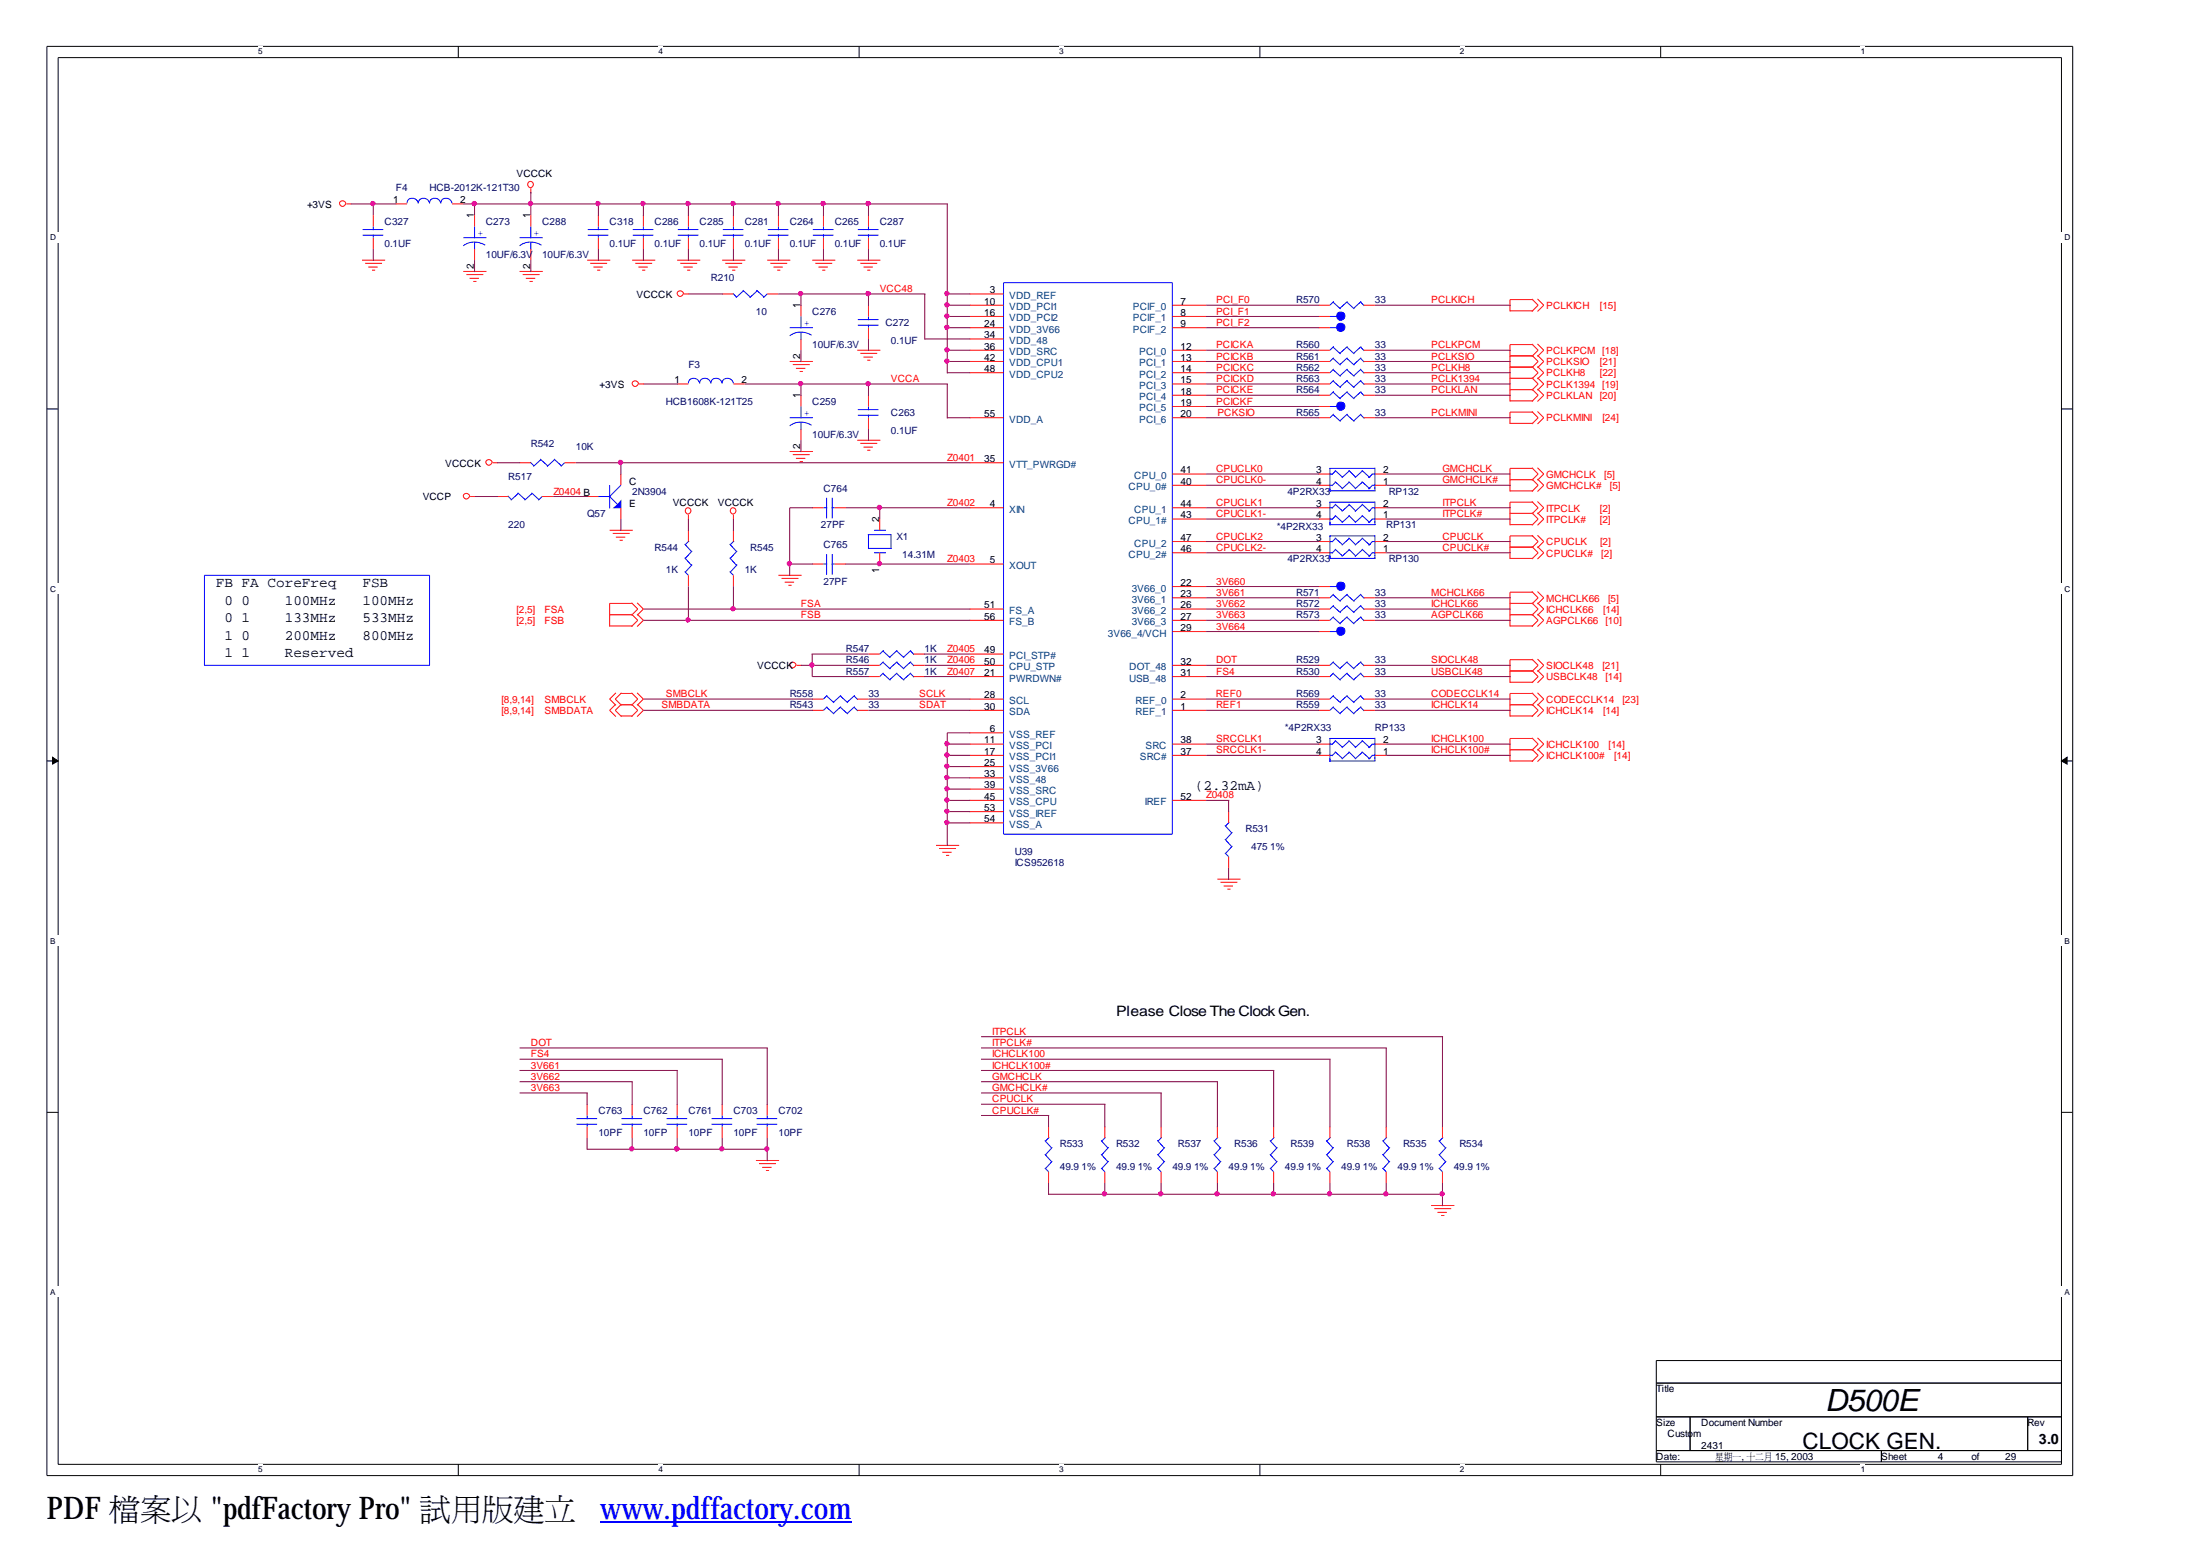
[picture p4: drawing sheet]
<svg xmlns="http://www.w3.org/2000/svg" width="297mm" height="210mm" viewBox="0 0 297 210" stroke-linecap="round" stroke-linejoin="round" font-family="sans-serif">
<path d="M6.3 6.3h274.4v193.5h-274.4zM7.9 7.8h271.2v190.5h-271.2z" fill="none" stroke="#000" stroke-width=".14"/>
<g fill="#fff">
<path d="M35 6.3h.6v1.3h-.6z"/>
<path d="M35 198.3h.6v1.4h-.6z"/>
</g>
<path d="M62.1 6.3v1.5M62.1 198.3v1.5" fill="none" stroke="#000" stroke-width=".14"/>
<g fill="#fff">
<path d="M89.2 6.3h.5v1.3h-.5z"/>
<path d="M89.2 198.3h.5v1.4h-.5z"/>
</g>
<path d="M116.3 6.3v1.5M116.3 198.3v1.5" fill="none" stroke="#000" stroke-width=".14"/>
<g fill="#fff">
<path d="M143.4 6.3h.6v1.3h-.6z"/>
<path d="M143.4 198.3h.6v1.4h-.6z"/>
</g>
<path d="M170.6 6.3v1.5M170.6 198.3v1.5" fill="none" stroke="#000" stroke-width=".14"/>
<g fill="#fff">
<path d="M197.7 6.3h.6v1.3h-.6z"/>
<path d="M197.7 198.3h.6v1.4h-.6z"/>
</g>
<path d="M224.9 6.3v1.5M224.9 198.3v1.5" fill="none" stroke="#000" stroke-width=".14"/>
<g fill="#fff">
<path d="M252 6.3h.6v1.3h-.6z"/>
<path d="M252 198.3h.6v1.4h-.6z"/>
<path d="M6.8 31.4h273.5v1.4h-273.5z"/>
<path d="M6.8 79h273.5v1.4h-273.5z"/>
</g>
<path d="M6.3 55.4h1.6M279.1 55.4h1.6" fill="none" stroke="#000" stroke-width=".14"/>
<path d="M6.8 126.7h273.5v1.3h-273.5z" fill="#fff"/>
<path d="M6.3 103.1h1.6M279.1 103.1h1.6" fill="none" stroke="#000" stroke-width=".14"/>
<g fill="#000" stroke="#000" stroke-width=".14">
<path d="M7.1 102.5l.8 .6-.8 .4z" fill-rule="evenodd"/>
<path d="M279.1 103.1l.8-.6v1z" fill-rule="evenodd"/>
</g>
<path d="M6.8 174.3h273.5v1.3h-273.5z" fill="#fff"/>
<path d="M6.3 150.6h1.6M279.1 150.6h1.6M224.3 184.2h54.8v13.8h-54.8zM224.3 187.3h54.8M224.3 191.9h54.8M224.3 196.4h54.8M228.9 191.9v4.5M254.8 196.4v1.6M274.6 191.9v4.5" fill="none" stroke="#000" stroke-width=".14"/>
<g fill="none" stroke="#00f" stroke-width=".14">
<path d="M49.1 31.1h2.8M49.1 31.8h2.8M50.5 30.7v.5M50.5 31.8v.4M55.1 27.5a.77 .77 0 0 1 .8-.7 .77 .77 0 0 1 .7 .7 .77 .77 0 0 1 .8-.7 .77 .77 0 0 1 .8 .7 .77 .77 0 0 1 .7-.7 .77 .77 0 0 1 .8 .7 .77 .77 0 0 1 .8-.7 .77 .77 0 0 1 .7 .7M62.7 32.2h3.2M64.3 30.7v1.6M64.3 32.8v1M65.7 33.2a2.59 2.59 0 0 0-3 .1M70.4 32.2h3.1M71.9 30.7v1.6M71.9 32.8v1"/>
<path d="M73.3 33.2a2.59 2.59 0 0 0-2.9 .1M79.6 31.1h2.8M79.6 31.8h2.8M81 30.7v.5M81 31.8v.4M85.7 31.1h2.8M85.7 31.8h2.8M87.1 30.7v.5M87.1 31.8v.4M91.8 31.1h2.8M91.8 31.8h2.8M93.2 30.7v.5"/>
<path d="M93.2 31.8v.4M97.9 31.1h2.8M97.9 31.8h2.8M99.2 39.7l.5 .5M99.3 30.7v.5M99.3 31.8v.4M100.6 39.3l1 .9M100.7 39.4l-1 .9M102.4 39.3l1.1 .9M102.5 39.4l-1 .9M103.9 39.8l-.5 .5M104 31.1h2.8"/>
<path d="M104 31.8h2.8M105.4 30.7v.5M105.4 31.8v.4M110.1 31.1h2.8M110.1 31.8h2.8M111.5 30.7v.5M111.5 31.8v.4M116.2 31.1h2.8M116.2 31.8h2.8M117.6 30.7v.5M117.6 31.8v.4M135.9 38.3h22.8v74.7h-22.8z"/>
<path d="M93.2 51.9a.77 .77 0 0 1 .8-.7 .77 .77 0 0 1 .7 .7 .77 .77 0 0 1 .8-.7 .77 .77 0 0 1 .8 .7 .77 .77 0 0 1 .7-.7 .77 .77 0 0 1 .8 .7 .77 .77 0 0 1 .8-.7 .77 .77 0 0 1 .7 .7M106.9 44.4h3.2M106.9 56.6h3.2M108.5 42.9v1.6M108.5 45v1M108.5 55v1.7M108.5 57.2v1M109.9 45.4a2.59 2.59 0 0 0-3 .1M109.9 57.6a2.59 2.59 0 0 0-3 .1M116.2 55.5h2.8M116.2 56.2h2.8M116.2 43.3h2.8"/>
<path d="M116.2 44h2.8M117.6 42.9v.5M117.6 44v.4M117.6 55v.6M117.6 56.1v.5M180.1 44.4h1M180.1 55h1M180.1 42.9h1M180.5 51.6l1 .9M180.5 50.1l1 .9M180.5 48.5l1 1M180.5 47l1 .9"/>
<path d="M180.5 56.1l1 1M180.5 53.1l1 .9M180.5 40.9l1 .9M180.6 51.5l-.5 .5M180.6 50l-.5 .5M180.6 48.4l-.5 .6M180.6 46.9l-.5 .5M180.6 56.1l-.5 .5M180.6 53l-.5 .5M180.6 40.8l-.5 .5M182.4 51.6l1 .9M182.4 50.1l1 .9"/>
<path d="M182.4 48.5l1 1M182.4 47l1 .9M182.4 56.1l1 1M182.4 53.1l1 .9M182.4 40.9l1 .9M182.5 51.5l-1.1 .9M182.5 50l-1.1 .9M182.5 48.4l-1.1 1M182.5 46.9l-1.1 1M182.5 56.1l-1.1 .9M182.5 53l-1.1 .9M182.5 40.8l-1.1 1"/>
<path d="M184.2 51.6l.5 .5M184.2 50.1l.5 .5M184.2 48.5l.5 .5M184.2 47l.5 .5M184.2 56.1l.5 .6M184.2 53.1l.5 .5M184.2 40.9l.5 .5M184.3 51.5l-1 .9M184.3 50l-1 .9M184.3 48.4l-1 1M184.3 46.9l-1 1M184.3 56.1l-1 .9"/>
<path d="M184.3 53l-1 .9M184.3 40.8l-1 1M27.7 77.9h30.5v12.2h-30.5zM68.7 67.2l.6 .5M70.1 66.7l1 1M70.2 66.8l-1 .9M71.8 62.6l.5 .5M72 66.7l1 1M72.1 66.8l-1.1 .9M73.2 62.2l1 .9M73.2 62.2l-1 1M73.4 67.2l-.5 .5"/>
<path d="M75 62.2l1 .9M75.1 62.2l-1 1M76.5 62.7l-.6 .5M80.9 67.2h1.6l1.2 1.2M82.5 65.7v3.1M84.1 65.7l-1.6 1.6M92.7 77.4l.5 .5M92.7 75.5l.9 1.1M92.7 73.7l.9 1M93.3 73.3l-.5 .5M93.7 76.5l-.9 1M93.7 74.6l-.9 1"/>
<path d="M98.8 77.4l.5 .5M98.8 75.5l.9 1.1M98.8 73.7l.9 1M99.4 73.3l-.5 .5M99.8 76.5l-.9 1M99.8 74.6l-.9 1M111.5 68.8h.5M111.5 76.4h.5M111.9 67.4v2.8M111.9 75v2.8M112.6 68.8h.4M112.6 76.4h.4"/>
<path d="M112.7 67.4v2.8M112.7 75v2.8M117.5 72.4h3.1M117.6 72.4v2M117.6 74.3h3.1M118.4 74.9h1.6M118.4 71.8h1.6M120.6 72.3v2M180 65.7h.4M180 64.2h.4M180 63.4h6.2M180 74.9h.4"/>
<path d="M180 73.3h.4M180 72.6h6.2M180 70.3h.4M180 68.8h.4M180 68h6.2M180.1 63.4v3.2M180.1 68v3.1M180.1 72.6v3.1M180.1 66.5h6.2M180.1 75.6h6.2M180.1 71h6.2M180.1 79.4h1"/>
<path d="M180.8 65.2l1 .9M180.8 63.7l1 .9M180.8 74.4l1 .9M180.8 72.8l1 1M180.8 69.8l1 .9M180.8 68.3l1 .9M180.8 65.3l-.5 .5M180.8 63.8l-.5 .5M180.8 74.4l-.5 .5M180.8 72.9l-.5 .5M180.8 69.9l-.5 .5M180.8 68.3l-.5 .5"/>
<path d="M182.6 65.2l1 .9M182.6 63.7l1 .9M182.6 74.4l1 .9M182.6 72.8l1 1M182.6 69.8l1 .9M182.6 68.3l1 .9M182.7 65.3l-1 .9M182.7 63.8l-1 .9M182.7 74.4l-1 1M182.7 72.9l-1 .9M182.7 69.9l-1 .9M182.7 68.3l-1 1"/>
<path d="M184.4 65.2l1 .9M184.4 63.7l1 .9M184.4 74.4l1 .9M184.4 72.8l1 1M184.4 69.8l1 .9M184.4 68.3l1 .9M184.5 65.3l-1 .9M184.5 63.8l-1 .9M184.5 74.4l-1 1M184.5 72.9l-1 .9M184.5 69.9l-1 .9M184.5 68.3l-1 1"/>
<path d="M185.8 65.7h.4M185.8 64.2h.4M185.8 74.9h.4M185.8 73.3h.4M185.8 70.3h.4M185.8 68.8h.4M185.8 65.7l-.5 .5 .3-.1M185.8 64.2l-.5 .5 .3-.2M185.8 74.9l-.5 .5 .3-.2M185.8 73.3l-.5 .5 .3-.1M185.8 70.3l-.5 .5 .3-.2M185.8 68.8l-.5 .5 .3-.2"/>
<path d="M186.2 63.3v3.2M186.2 67.9v3.1M186.2 72.5v3.1M111.9 95.8l1 .9M111.9 94.2l1 1M112 95.7l-.5 .5M112 94.2l-.5 .5M113.8 95.8l1 .9M113.8 94.2l1 1M113.9 95.7l-1 .9M113.9 94.2l-1 .9M115.7 95.8l.5 .5"/>
<path d="M115.7 94.2l.5 .6M115.7 95.7l-1 .9M115.7 94.2l-1 .9M119.5 88.2l1.1 .9M119.5 91.2l1.1 .9M119.5 89.7l1.1 .9M119.6 88.1l-.5 .5M119.6 91.1l-.5 .5M119.6 89.6l-.5 .5M121.4 88.2l1 .9M121.4 91.2l1 .9M121.4 89.7l1 .9"/>
<path d="M121.5 88.1l-1 .9M121.5 91.1l-1 .9M121.5 89.6l-1 .9M123.3 88.2l.5 .5M123.3 91.2l.5 .5M123.3 89.7l.5 .5M123.4 88.1l-1.1 .9M123.4 91.1l-1.1 .9M123.4 89.6l-1.1 .9M180.1 85.5h1M180.5 82.1l1 .9M180.5 80.5l1 1"/>
<path d="M180.5 83.6l1 .9M180.5 89.7l1 .9M180.5 94.2l1 1M180.5 91.2l1 .9M180.5 95.8l1 .9M180.6 82l-.5 .5M180.6 80.4l-.5 .6M180.6 83.5l-.5 .5M180.6 89.6l-.5 .5M180.6 94.2l-.5 .5M180.6 91.1l-.5 .5M180.6 95.7l-.5 .5"/>
<path d="M182.4 82.1l1 .9M182.4 80.5l1 1M182.4 83.6l1 .9M182.4 89.7l1 .9M182.4 94.2l1 1M182.4 91.2l1 .9M182.4 95.8l1 .9M182.5 82l-1.1 .9M182.5 80.4l-1.1 1M182.5 83.5l-1.1 .9M182.5 89.6l-1.1 .9M182.5 94.2l-1.1 .9"/>
<path d="M182.5 91.1l-1.1 .9M182.5 95.7l-1.1 .9M184.2 82.1l.5 .5M184.2 80.5l.5 .5M184.2 83.6l.5 .5M184.2 89.7l.5 .5M184.2 94.2l.5 .6M184.2 91.2l.5 .5M184.2 95.8l.5 .5M184.3 82l-1 .9M184.3 80.4l-1 1M184.3 83.5l-1 .9"/>
<path d="M184.3 89.6l-1 .9M184.3 94.2l-1 .9M184.3 91.1l-1 .9M184.3 95.7l-1 .9M186.2 99.9v3.2M165.9 115.5l.5 .5M165.9 113.6l.9 1.1M165.9 111.8l.9 1M166.5 111.4l-.6 .5M166.9 114.6l-1 1M166.9 112.7l-1 1M180 102.3h.4"/>
<path d="M180 100.8h.4M180 100h6.2M180.1 100v3.1M180.1 103.1h6.2M180.8 101.8l1 .9M180.8 100.3l1 .9M180.8 101.9l-.5 .5M180.8 100.3l-.5 .6M182.6 101.8l1 .9M182.6 100.3l1 .9M182.7 101.9l-1 .9M182.7 100.3l-1 1"/>
<path d="M184.4 101.8l1 .9M184.4 100.3l1 .9M184.5 101.9l-1 .9M184.5 100.3l-1 1M185.8 102.3h.4M185.8 100.8h.4M185.8 102.3l-.5 .5 .3-.2M185.8 100.8l-.5 .5 .3-.2M78.1 151.5h2.8M78.1 152.2h2.8M79.5 151.1v.5M79.5 152.2v.4"/>
<path d="M84.2 151.5h2.8M84.2 152.2h2.8M85.6 151.1v.5M85.6 152.2v.4M90.3 151.5h2.7M90.3 152.2h2.7M91.7 151.1v.5M91.7 152.2v.4M96.4 151.5h2.7M96.4 152.2h2.7M97.8 151.1v.5M97.8 152.2v.4"/>
<path d="M102.4 151.5h2.8M102.4 152.2h2.8M103.9 151.1v.5M103.9 152.2v.4M141.5 158.2l.5 .5M141.5 156.3l.9 1M141.5 154.4l.9 1.1M142.1 154l-.5 .5M142.5 157.2l-.9 1.1M142.5 155.4l-.9 1M149.1 158.2l.5 .5M149.1 156.3l.9 1"/>
<path d="M149.1 154.4l.9 1.1M149.7 154l-.5 .5M150.1 157.2l-.9 1.1M150.1 155.4l-.9 1M156.7 158.2l.5 .5M156.7 156.3l.9 1M156.7 154.4l.9 1.1M157.3 154l-.5 .5M157.7 157.2l-.9 1.1M157.7 155.4l-.9 1M164.3 158.2l.5 .5M164.3 156.3l1 1"/>
<path d="M164.3 154.4l1 1.1M164.9 154l-.5 .5M165.4 157.2l-1 1.1M165.4 155.4l-1 1M172 158.2l.5 .5M172 156.3l.9 1M172 154.4l.9 1.1M172.6 154l-.6 .5M173 157.2l-1 1.1M173 155.4l-1 1M179.6 158.2l.5 .5M179.6 156.3l.9 1"/>
<path d="M179.6 154.4l.9 1.1M180.2 154l-.5 .5M180.6 157.2l-.9 1.1M180.6 155.4l-.9 1M187.2 158.2l.5 .5M187.2 156.3l.9 1M187.2 154.4l.9 1.1M187.8 154l-.5 .5M188.2 157.2l-.9 1.1M188.2 155.4l-.9 1M194.8 158.2l.5 .5M194.8 156.3l.9 1"/>
<path d="M194.8 154.4l.9 1.1M195.4 154l-.5 .5M195.8 157.2l-.9 1.1M195.8 155.4l-.9 1"/>
</g>
<g fill="none" stroke="#f00" stroke-width=".14">
<path d="M46.9 27.6h.7M49 35.2h3.2M49.4 35.7h2.3M49.9 36.2h1.2M50.4 36.6h.4M50.5 29.1v1.6M50.5 32.2v1.5M53.6 27.6h1.5M61.2 27.6h1.5M62.7 36.8h3.2M63.2 37.2h2.2M63.6 37.7h1.3"/>
<path d="M64.1 38.1h.4M64.3 29.1v1.6M64.3 33.7v1.5M70.4 36.8h3.1M70.8 37.2h2.3M71.2 37.7h1.3M71.7 38.1h.4M71.9 25.5v.7M71.9 29.1v1.6M71.9 33.7v1.5M79.5 35.2h3.1M79.9 35.7h2.3"/>
<path d="M80.3 36.2h1.3M80.9 36.6h.4M81 29.1v1.6M81 32.2v1.5M85.6 35.2h3.1M86 35.7h2.3M86.4 36.2h1.3M87 36.6h.4M87.1 29.1v1.6M87.1 32.2v1.5M91.7 35.2h3.1M92.1 35.7h2.3"/>
<path d="M92.5 36.2h1.3M92.6 39.8h.7M93 36.6h.5M93.2 29.1v1.6M93.2 32.2v1.5M97.8 39.8h1.5M97.8 35.2h3.1M98.2 35.7h2.3M98.6 36.2h1.3M99.1 36.6h.5M99.3 29.1v1.6M99.3 32.2v1.5"/>
<path d="M103.9 39.8h1.5M103.9 35.2h3.1M104.3 35.7h2.3M104.7 36.2h1.3M105.2 36.6h.5M105.4 29.1v1.6M105.4 32.2v1.5M110 35.2h3.1M110.4 35.7h2.3M110.8 36.2h1.3M111.3 36.6h.5M111.5 29.1v1.6"/>
<path d="M111.5 32.2v1.5M116.1 35.2h3.1M116.5 35.7h2.3M116.9 36.2h1.3M117.4 36.6h.5M117.6 29.1v1.6M117.6 32.2v1.5M131.3 39.8h4.6M86.5 52h.7M91.7 52h1.5M99.3 52h1.5M106.9 49h3.2"/>
<path d="M107.4 49.4h2.2M107.8 49.9h1.3M108.3 50.3h.4M108.5 41.3v1.6M108.5 45.9v1.5M108.5 53.5v1.5M108.5 58.1v1.5M116.1 59.6h3.1M116.1 47.4h3.1M116.5 47.9h2.3M116.9 48.4h1.3M117.4 48.8h.5"/>
<path d="M117.6 41.3v1.6M117.6 44.4v1.5M117.6 53.5v1.5M117.6 56.6v1.5M131.3 47.4h4.6M131.3 49h4.6M131.3 50.5h4.6M131.3 56.6h4.6M131.3 41.3h4.6M131.3 42.9h4.6M131.3 44.4h4.6M131.3 45.9h4.6"/>
<path d="M158.7 47.4h4.6M158.7 52h4.6M158.7 49h4.6M158.7 50.5h4.6M158.7 56.6h4.6M158.7 53.5h4.6M158.7 41.3h4.6M158.7 42.9h4.6M158.7 44.4h4.6M158.7 55h4.6M178.6 47.4h1.5M178.6 52h1.5"/>
<path d="M178.6 49h1.5M178.6 50.5h1.5M178.6 56.6h1.5M178.6 53.5h1.5M178.6 41.3h1.5M178.6 42.9h1.5M178.6 44.4h1.5M178.6 55h1.5M184.7 47.4h1.5M184.7 52h1.5M184.7 49h1.5M184.7 50.5h1.5"/>
<path d="M184.7 56.6h1.5M184.7 53.5h1.5M184.7 41.3h1.5M204.5 42.1h3.1M204.5 57.3h3.1M204.5 48.2h3.1M204.5 51.2h3.1M204.5 52.8h3.1M204.5 54.3h3.1M204.5 49.7h3.1M207.4 40.5l.9 .8-.9 .9M207.4 55.7l.9 .9-.9 .8"/>
<path d="M207.4 46.6l.9 .8-.9 .9M207.4 51.2l.9 .8-.9 .8M207.4 52.7l.9 .8-.9 .9M207.4 49.6l.9 .9-.9 .8M207.4 48.1l.9 .9-.9 .8M207.6 40.6h-3.1v1.6M207.6 46.7h-3.1v7.7M207.6 55.8h-3.1v1.6M208.2 40.5l.8 .8-.8 .9M208.2 55.7l.8 .9-.8 .8M208.2 46.6l.8 .8-.8 .9M208.2 51.2l.8 .8-.8 .8"/>
<path d="M208.2 52.7l.8 .8-.8 .9M208.2 49.6l.8 .9-.8 .8M208.2 48.1l.8 .9-.8 .8M63.7 67.2h.6M66.7 62.7h.7M67.3 67.2h1.5M70.4 62.7h1.5M73.4 67.2h1.5M76.5 62.7h1.5M79.5 67.2h1.5M82.5 71.8h3.2M83 72.2h2.3"/>
<path d="M83.4 72.7h1.3M83.9 73.2h.4M84.1 64.2v1.5M84.1 68.8v1.5M93.2 69.7v.7M93.2 71.8v1.5M93.2 77.9v1.5M99.3 69.7v.7M99.3 71.8v1.5M99.3 77.9v1.5M105.4 77.9h3.1M105.8 78.3h2.3"/>
<path d="M106.3 78.8h1.2M106.8 79.3h.4M106.9 61.1h3.2M107.4 61.6h2.2M107.8 62.1h1.3M108.3 62.5h.4M110 68.8h1.5M110 76.4h1.5M113 68.8h1.6M113 76.4h1.6M116.5 60h2.3M116.9 60.6h1.3"/>
<path d="M117.4 61h.5M119.1 70.3v1.5M119.1 74.9v1.5M131.3 62.7h4.6M131.3 68.8h4.6M131.3 76.4h4.6M158.7 65.7h4.6M158.7 64.2h4.6M158.7 74.9h4.6M158.7 73.3h4.6M158.7 70.3h4.6M158.7 68.8h4.6"/>
<path d="M158.7 79.4h4.6M178.6 65.7h1.5M178.6 64.2h1.5M178.6 74.9h1.5M178.6 73.3h1.5M178.6 70.3h1.5M178.6 68.8h1.5M178.6 79.4h1.5M186.2 65.7h1.5M186.2 64.2h1.5M186.2 74.9h1.5M186.2 73.3h1.5"/>
<path d="M186.2 70.3h1.5M186.2 68.8h1.5M204.5 65h3.1M204.5 66.5h3.1M204.5 74.1h3.1M204.5 75.6h3.1M204.5 69.5h3.1M204.5 71h3.1M207.4 64.9l.9 .8-.9 .9M207.4 72.5l.9 .8-.9 .9M207.4 74l.9 .9-.9 .8M207.4 67.9l.9 .9-.9 .8"/>
<path d="M207.4 69.4l.9 .9-.9 .8M207.4 63.3l.9 .9-.9 .8M207.6 63.4h-3.1v3.2M207.6 68h-3.1v3.1M207.6 72.6h-3.1v3.1M208.2 64.9l.8 .8-.8 .9M208.2 72.5l.8 .8-.8 .9M208.2 74l.8 .9-.8 .8M208.2 67.9l.8 .9-.8 .8M208.2 69.4l.8 .9-.8 .8M208.2 63.3l.8 .9-.8 .8M82.5 83.2h3.2"/>
<path d="M82.5 84.8h3.2M83.4 93.8l-.9 .9 .9 .8M83.4 95.3l-.9 .9 .9 .8M84.1 93.9h1.6M84.1 95.4h1.6M84.1 97h1.6M84.2 93.8l-.9 .9 .9 .8M84.2 95.3l-.9 .9 .9 .8M85.5 81.6l.9 .9-.9 .8M85.5 83.2l.9 .8-.9 .9M85.5 93.8l.9 .9-.9 .8M85.5 95.3l.9 .9-.9 .8"/>
<path d="M85.7 81.7h-3.2v3.2M86.3 81.6l.8 .9-.8 .8M86.3 83.2l.8 .8-.8 .9M86.3 93.8l.8 .9-.8 .8M86.3 95.3l.8 .9-.8 .8M107.9 90.1h.6M110 94.7h1.5M110 96.2h1.5M116.1 94.7h1.5M116.1 96.2h1.5M117.6 90.1h1.5M117.6 91.6h1.5"/>
<path d="M117.6 88.6h1.5M123.7 90.1h1.5M123.7 91.6h1.5M123.7 88.6h1.5M131.3 90.1h4.6M131.3 82.5h4.6M131.3 84h4.6M131.3 91.6h4.6M131.3 94.7h4.6M131.3 96.2h4.6M131.3 88.6h4.6M131.3 99.2h4.6"/>
<path d="M158.7 90.1h4.6M158.7 82.5h4.6M158.7 81h4.6M158.7 84h4.6M158.7 91.6h4.6M158.7 94.7h4.6M158.7 96.2h4.6M158.7 85.5h4.6M178.6 90.1h1.5M178.6 82.5h1.5M178.6 81h1.5M178.6 84h1.5"/>
<path d="M178.6 91.6h1.5M178.6 94.7h1.5M178.6 96.2h1.5M178.6 85.5h1.5M184.7 90.1h1.5M184.7 82.5h1.5M184.7 81h1.5M184.7 84h1.5M184.7 91.6h1.5M184.7 94.7h1.5M184.7 96.2h1.5M204.5 81.7h3.1"/>
<path d="M204.5 83.2h3.1M204.5 84.8h3.1M204.5 95.4h3.1M204.5 97h3.1M204.5 90.9h3.1M204.5 92.4h3.1M207.4 89.3l.9 .8-.9 .8M207.4 90.8l.9 .8-.9 .9M207.4 99.9l.9 .9-.9 .8M207.4 83.2l.9 .8-.9 .9M207.4 80.1l.9 .9-.9 .8M207.4 81.6l.9 .9-.9 .8"/>
<path d="M207.4 93.8l.9 .9-.9 .8M207.4 95.3l.9 .9-.9 .8M207.6 93.9h-3.1v3.1M207.6 89.3h-3.1v3.2M207.6 80.2h-3.1v4.7M208.2 89.3l.8 .8-.8 .8M208.2 90.8l.8 .8-.8 .9M208.2 99.9l.8 .9-.8 .8M208.2 83.2l.8 .8-.8 .9M208.2 80.1l.8 .9-.8 .8M208.2 81.6l.8 .9-.8 .8M208.2 93.8l.8 .9-.8 .8"/>
<path d="M208.2 95.3l.8 .9-.8 .8M126.7 114.5h3.2M127.2 114.9h2.3M127.6 115.4h1.3M128.1 115.8h.4M131.3 102.3h4.6M131.3 100.8h4.6M131.3 109.9h4.6M131.3 106.9h4.6M131.3 105.3h4.6M131.3 111.4h4.6M131.3 108.4h4.6"/>
<path d="M131.3 103.8h4.6M158.7 102.3h4.6M158.7 100.8h4.6M158.7 108.4h4.6M164.8 119.1h3.2M165.3 119.5h2.3M165.7 120h1.3M166.4 109.9v1.5M166.4 116v1.5M178.6 102.3h1.5M178.6 100.8h1.5M186.2 102.3h1.5"/>
<path d="M186.2 100.8h1.5M204.5 101.5h3.1M204.5 103.1h3.1M207.4 101.4l.9 .9-.9 .8M207.6 100h-3.1v3.1M208.2 101.4l.8 .9-.8 .8M166.2 120.4h.4M79.5 149.5v1.6M79.5 152.6v1.5M85.6 149.5v1.6M85.6 152.6v1.5M91.7 149.5v1.6"/>
<path d="M91.7 152.6v1.5M97.8 149.5v1.6M97.8 152.6v1.5M102.4 157.2h3.1M102.8 157.6h2.3M103.2 158.1h1.3M103.7 158.5h.4M103.9 149.5v1.6M103.9 152.6v1.5M142 152.6v1.5M142 158.7v1.5M149.6 152.6v1.5"/>
<path d="M149.6 158.7v1.5M157.2 152.6v1.5M157.2 158.7v1.5M164.8 152.6v1.5M164.8 158.7v1.5M172.5 152.6v1.5M172.5 158.7v1.5M180.1 152.6v1.5M180.1 158.7v1.5M187.7 152.6v1.5M187.7 158.7v1.5M195.3 152.6v1.5"/>
<path d="M195.3 158.7v1.5M193.8 163.3h3.1M194.2 163.7h2.3M194.6 164.2h1.3M195.2 164.6h.4"/>
<circle cx="46.4" cy="27.6" r=".4"/>
<circle cx="71.8" cy="25" r=".4"/>
<circle cx="92.1" cy="39.8" r=".4"/>
<circle cx="86" cy="51.9" r=".4"/>
<circle cx="63.2" cy="67.2" r=".4"/>
<circle cx="66.2" cy="62.6" r=".4"/>
<circle cx="93.2" cy="69.2" r=".4"/>
<circle cx="99.2" cy="69.2" r=".4"/>
<circle cx="107.4" cy="90" r=".4"/>
</g>
<g fill="#00f" stroke="#00f" stroke-width=".14">
<path d="M83.1 68.8l1-1v1z" fill-rule="evenodd"/>
<circle cx="181.5" cy="55" r=".57"/>
<circle cx="181.5" cy="44.3" r=".57"/>
<circle cx="181.5" cy="42.8" r=".57"/>
<circle cx="181.5" cy="85.5" r=".57"/>
<circle cx="181.5" cy="79.4" r=".57"/>
</g>
<g fill="none" stroke="#800040" stroke-width=".14">
<path d="M47.5 27.6h6.2M50.5 27.5v1.6M50.5 33.7v1.6M62.7 27.6h65.7M64.3 27.5v1.6M64.3 35.2v1.6M71.9 26v3.1M71.9 35.2v1.6M81 27.6v1.6M81 33.7v1.6M87.1 27.6v1.6M87.1 33.7v1.6"/>
<path d="M93.2 39.8h4.7M93.2 27.6v1.6M93.2 33.7v1.6M99.3 27.6v1.6M99.3 33.7v1.6M105.4 27.6v1.6M105.4 33.7v1.6M105.4 39.8h19.9M108.5 39.8v1.6M111.5 27.6v1.6M111.5 33.7v1.6M117.6 27.6v1.6"/>
<path d="M117.6 33.7v1.6M117.6 39.8v1.6M125.2 39.8v6.2M128.3 39.8h3.1M128.3 27.6v23M87.1 52h4.7M100.8 52h27.6M108.5 47.4v1.6M108.5 52v1.6M108.5 59.6v1.6M117.6 45.9v1.6M117.6 52v1.6"/>
<path d="M117.6 58.1v1.6M125.2 45.9h6.2M128.3 49h3.1M128.3 42.9h3.1M128.3 41.3h3.1M128.3 52v4.7M128.3 50.5h3.1M128.3 44.4h3.1M128.3 47.4h3.1M128.3 56.6h3.1M163.3 49h15.3M163.3 42.9h15.3"/>
<path d="M163.3 52h15.3M163.3 41.3h15.3M163.3 50.5h15.3M163.3 44.4h15.3M163.3 47.4h15.3M163.3 56.6h15.3M163.3 55h15.3M163.3 53.5h15.3M186.2 49h18.4M186.2 52h18.4M186.2 41.3h18.4M186.2 50.5h18.4"/>
<path d="M186.2 47.4h18.4M186.2 56.6h18.4M186.2 53.5h18.4M64.3 67.2h3.1M67.3 62.7h3.1M74.9 67.2h4.7M78 62.7h53.4M84.1 62.7v1.6M84.1 70.3v1.6M93.2 70.3v1.6M93.2 79.4v4.7M99.3 70.3v1.6"/>
<path d="M99.3 79.4v3.2M106.9 76.4h3.2M110.1 68.8h-3.2v9.2M114.5 76.4h16.8M114.6 68.8h16.8M119.1 68.7v1.6M163.3 65.7h15.3M163.3 64.2h15.3M163.3 73.3h15.3M163.3 74.9h15.3M163.3 68.8h15.3M163.3 70.3h15.3"/>
<path d="M163.3 79.4h15.3M187.7 65.7h16.9M187.7 64.2h16.9M187.7 73.3h16.9M187.7 74.9h16.9M187.7 68.8h16.9M187.7 70.3h16.9M87.1 96.2h23M87.1 94.7h23M87.1 82.5h44.3M87.1 84h44.3M108.5 90.1h9.2"/>
<path d="M109.9 88.6h7.7M110 88.6v3h7.7M117.6 96.2h13.8M117.6 94.7h13.8M125.1 91.6h6.2M125.1 88.6h6.2M125.2 90.1h6.2M131.4 99.2h-3.1v15.4M163.3 90.1h15.3M163.3 96.2h15.3M163.3 94.7h15.3M163.3 91.6h15.3"/>
<path d="M163.3 82.5h15.3M163.3 84h15.3M163.3 85.5h15.3M163.3 81h15.3M186.2 90.1h18.4M186.2 96.2h18.4M186.2 94.7h18.4M186.2 91.6h18.4M186.2 82.5h18.4M186.2 84h18.4M186.2 81h18.4M128.3 102.3h3.1"/>
<path d="M128.3 100.8h3.1M128.3 108.4h3.1M128.3 103.8h3.1M128.3 105.3h3.1M128.3 109.9h3.1M128.3 106.9h3.1M128.3 111.4h3.1M163.3 102.3h15.3M163.3 100.8h15.3M163.3 108.4h3.2M166.4 108.4v1.6M166.4 117.5v1.6"/>
<path d="M187.7 102.3h16.9M187.7 100.8h16.9M70.4 143.4h27.5M70.4 148h9.2M70.4 146.5h15.3M70.4 141.9h33.6M70.4 145h21.4M79.5 155.6h24.5M79.5 148v1.6M79.5 154.1v1.6M85.6 146.5v3.1M85.6 154.1v1.6"/>
<path d="M91.7 145v4.6M91.7 154.1v1.6M97.8 143.4v6.2M97.8 154.1v1.6M103.9 141.9v7.7M103.9 154.1v3.1M132.8 143.4h47.4M132.8 151.1h9.3M132.8 149.5h16.9M132.8 148h24.5M132.8 146.5h32.1M132.8 141.9h55"/>
<path d="M132.8 145h39.8M132.8 140.4h62.6M142 151.1v1.6M149.6 149.5v3.2M157.2 148v4.7M164.8 146.5v6.2M172.5 145v7.7M180.1 143.4v9.3M187.7 141.9v10.8M195.3 140.4v12.3M142 160.2v1.6M142 161.7h53.4"/>
<path d="M149.6 160.2v1.6M157.2 160.2v1.6M164.8 160.2v1.6M172.5 160.2v1.6M180.1 160.2v1.6M187.7 160.2v1.6M195.3 160.2v3.1"/>
</g>
<g fill="#f0f" stroke="#f0f" stroke-width=".14">
<circle cx="64.2" cy="27.6" r=".31"/>
<circle cx="108.4" cy="51.9" r=".31"/>
<circle cx="117.5" cy="51.9" r=".31"/>
<circle cx="128.2" cy="48.9" r=".31"/>
<circle cx="128.2" cy="47.4" r=".31"/>
<circle cx="128.2" cy="42.8" r=".31"/>
<circle cx="117.5" cy="27.6" r=".31"/>
<circle cx="111.5" cy="27.6" r=".31"/>
<circle cx="105.4" cy="27.6" r=".31"/>
<circle cx="128.2" cy="44.3" r=".31"/>
<circle cx="93.2" cy="27.6" r=".31"/>
<circle cx="99.3" cy="27.6" r=".31"/>
<circle cx="99.3" cy="82.4" r=".31"/>
<circle cx="93.2" cy="84" r=".31"/>
<circle cx="87.1" cy="27.6" r=".31"/>
<circle cx="84" cy="62.6" r=".31"/>
<circle cx="128.2" cy="39.8" r=".31"/>
<circle cx="128.2" cy="41.3" r=".31"/>
<circle cx="149.6" cy="161.7" r=".31"/>
<circle cx="91.6" cy="155.6" r=".31"/>
<circle cx="106.9" cy="76.3" r=".31"/>
<circle cx="128.2" cy="100.7" r=".31"/>
<circle cx="128.2" cy="108.3" r=".31"/>
<circle cx="128.2" cy="111.4" r=".31"/>
<circle cx="172.4" cy="161.7" r=".31"/>
<circle cx="119.1" cy="68.7" r=".31"/>
<circle cx="119.1" cy="76.3" r=".31"/>
<circle cx="109.9" cy="90" r=".31"/>
<circle cx="81" cy="27.6" r=".31"/>
<circle cx="50.5" cy="27.6" r=".31"/>
<circle cx="71.8" cy="27.6" r=".31"/>
<circle cx="128.2" cy="105.3" r=".31"/>
<circle cx="108.4" cy="39.8" r=".31"/>
<circle cx="103.8" cy="155.6" r=".31"/>
<circle cx="128.2" cy="103.8" r=".31"/>
<circle cx="187.7" cy="161.7" r=".31"/>
<circle cx="128.2" cy="109.9" r=".31"/>
<circle cx="157.2" cy="161.7" r=".31"/>
<circle cx="180" cy="161.7" r=".31"/>
<circle cx="128.2" cy="102.2" r=".31"/>
<circle cx="195.3" cy="161.7" r=".31"/>
<circle cx="97.7" cy="155.6" r=".31"/>
<circle cx="117.5" cy="39.8" r=".31"/>
<circle cx="164.8" cy="161.7" r=".31"/>
<circle cx="128.2" cy="106.8" r=".31"/>
<circle cx="85.5" cy="155.6" r=".31"/>
</g>
<path d="M81.3 206.2h34" fill="none" stroke="#00f" stroke-width=".17"/>
<g font-size="4.2">
<text x="6.3" y="205.7">PDF檔</text>
<text x="19" y="205.7">案FactoryPro&quot; 試立</text>
<text x="23.2" y="205.7">以</text>
<text x="28.5" y="205.7">&quot;pdf</text>
<text x="61" y="205.7">用</text>
<text x="65.3" y="205.7">版www.pdffactory.com</text>
<text x="69.5" y="205.7">建</text>
</g>
<text font-size="4.1" x="247.1" y="191.1">D500E</text>
<text font-size="3" x="244.1" y="196.2">CLOCK GEN.</text>
<g font-size="1.9">
<text x="29.2" y="79.5">FB FA CoreFreq</text>
<text x="30.4" y="81.9">0 0</text>
<text x="38.6" y="81.9">100MHz</text>
<text x="49.1" y="79.5">FSB</text>
<text x="49.1" y="81.9">100MHz</text>
<text x="30.4" y="84.3">0 1</text>
<text x="30.4" y="86.6">1 0</text>
<text x="30.4" y="89">1 1</text>
<text x="38.6" y="84.3">133MHz</text>
<text x="38.6" y="86.6">200MHz</text>
<text x="38.6" y="89">Reserved</text>
<text x="49.1" y="84.3">533MHz</text>
<text x="49.1" y="86.6">800MHz</text>
<text x="161.8" y="106.9">(2.32mA)</text>
<text x="151.1" y="137.6">Please Close The Clock Gen.</text>
<text x="276.1" y="195.6">3.0</text>
</g>
<g font-size="1.4">
<text x="69.9" y="24">VCCCK</text>
<text x="41.6" y="28.1">+3VS</text>
<text x="53.3" y="27.5">1</text>
<text x="62.3" y="27.5">2</text>
<text x="64.2" y="29.6" transform="rotate(-90 64.2 29.6)">1</text>
<text x="71.8" y="29.6" transform="rotate(-90 71.8 29.6)">1</text>
<text x="64.2" y="36.4" transform="rotate(-90 64.2 36.4)">2</text>
<text x="71.8" y="36.4" transform="rotate(-90 71.8 36.4)">2</text>
<text x="86.2" y="40.3">VCCCK</text>
<text x="108.4" y="41.8" transform="rotate(-90 108.4 41.8)">1</text>
<text x="133.3" y="41.2">10</text>
<text x="134" y="39.7">3</text>
<text x="159.9" y="41.2">7</text>
<text x="133.3" y="47.3">36</text>
<text x="133.3" y="42.8">16</text>
<text x="133.3" y="45.8">34</text>
<text x="133.3" y="44.3">24</text>
<text x="159.9" y="42.8">8</text>
<text x="159.9" y="44.3">9</text>
<text x="159.9" y="47.3">12</text>
<text x="81.2" y="52.5">+3VS</text>
<text x="91.4" y="51.9">1</text>
<text x="100.4" y="51.9">2</text>
<text x="108.4" y="53.9" transform="rotate(-90 108.4 53.9)">1</text>
<text x="108.4" y="48.6" transform="rotate(-90 108.4 48.6)">2</text>
<text x="133.3" y="50.4">48</text>
<text x="133.3" y="48.9">42</text>
<text x="159.9" y="53.4">18</text>
<text x="159.9" y="48.9">13</text>
<text x="159.9" y="51.9">15</text>
<text x="159.9" y="50.4">14</text>
<text x="133.3" y="56.5">55</text>
<text x="159.9" y="55">19</text>
<text x="159.9" y="56.5">20</text>
<text x="60.3" y="63.2">VCCCK</text>
<text x="85.2" y="65.6">C</text>
<text x="108.4" y="60.8" transform="rotate(-90 108.4 60.8)">2</text>
<text x="133.3" y="62.6">35</text>
<text x="159.9" y="64.1">41</text>
<text x="159.9" y="65.6">40</text>
<text x="178.2" y="64.1">3</text>
<text x="178.2" y="65.6">4</text>
<text x="187.3" y="65.6">1</text>
<text x="187.3" y="64.1">2</text>
<text x="57.2" y="67.7">VCCP</text>
<text x="85.2" y="68.7">E</text>
<text x="91.1" y="68.5">VCCCK</text>
<text x="97.2" y="68.5">VCCCK</text>
<text x="119" y="70.7" transform="rotate(-90 119 70.7)">2</text>
<text x="134" y="68.7">4</text>
<text x="159.9" y="68.7">44</text>
<text x="159.9" y="70.2">43</text>
<text x="178.2" y="68.7">3</text>
<text x="178.2" y="70.2">4</text>
<text x="187.3" y="70.2">1</text>
<text x="187.3" y="68.7">2</text>
<text x="119" y="77.6" transform="rotate(-90 119 77.6)">1</text>
<text x="134" y="76.3">5</text>
<text x="159.9" y="73.3">47</text>
<text x="159.9" y="74.8">46</text>
<text x="178.2" y="73.3">3</text>
<text x="178.2" y="74.8">4</text>
<text x="187.3" y="74.8">1</text>
<text x="187.3" y="73.3">2</text>
<text x="133.3" y="82.4">51</text>
<text x="133.3" y="83.9">56</text>
<text x="159.9" y="79.3">22</text>
<text x="159.9" y="80.9">23</text>
<text x="159.9" y="82.4">26</text>
<text x="159.9" y="83.9">27</text>
<text x="133.3" y="88.5">49</text>
<text x="159.9" y="85.4">29</text>
<text x="102.5" y="90.6">VCCCK</text>
<text x="133.3" y="94.6">28</text>
<text x="133.3" y="91.5">21</text>
<text x="133.3" y="90">50</text>
<text x="159.9" y="91.5">31</text>
<text x="159.9" y="94.6">2</text>
<text x="159.9" y="90">32</text>
<text x="133.3" y="96.1">30</text>
<text x="133.3" y="100.7">11</text>
<text x="134" y="99.2">6</text>
<text x="159.9" y="100.7">38</text>
<text x="159.9" y="96.1">1</text>
<text x="178.2" y="100.7">3</text>
<text x="187.3" y="100.7">2</text>
<text x="133.3" y="106.8">39</text>
<text x="133.3" y="105.3">33</text>
<text x="133.3" y="102.2">17</text>
<text x="133.3" y="103.7">25</text>
<text x="159.9" y="102.2">37</text>
<text x="178.2" y="102.2">4</text>
<text x="187.3" y="102.2">1</text>
<text x="133.3" y="109.8">53</text>
<text x="133.3" y="111.4">54</text>
<text x="133.3" y="108.3">45</text>
<text x="159.9" y="108.3">52</text>
<text x="224.3" y="188.6">Title</text>
<text x="224.3" y="193.1">Size</text>
<text x="224.3" y="197.7">Date:</text>
<text x="225.8" y="194.7">Custom</text>
<text x="230.4" y="193.1">Document Number</text>
<text x="230.4" y="196.2">2431</text>
<text x="232.2" y="197.7">星, 十</text>
<text x="233.4" y="197.7">期二</text>
<text x="234.6" y="197.7">一月2003</text>
<text x="240.4" y="197.7">15,</text>
<text x="254.7" y="197.7">Sheet</text>
<text x="262.4" y="197.7">4</text>
<text x="267" y="197.7">of</text>
<text x="271.5" y="197.7">29</text>
<text x="274.5" y="193.1">Rev</text>
</g>
<g font-size="1.4" fill="#000080">
<text x="53.6" y="25.8">F4</text>
<text x="58.2" y="25.8">HCB-2012K-121T30</text>
<text x="52.1" y="30.4">C327</text>
<text x="52.1" y="33.5">0.1UF</text>
<text x="65.8" y="30.4">C273</text>
<text x="65.8" y="35">10UF/6.3V</text>
<text x="73.4" y="30.4">C288</text>
<text x="73.4" y="35">10UF/6.3V</text>
<text x="82.5" y="30.4">C318</text>
<text x="82.5" y="33.5">0.1UF</text>
<text x="88.6" y="30.4">C286</text>
<text x="88.6" y="33.5">0.1UF</text>
<text x="94.7" y="30.4">C285</text>
<text x="94.7" y="33.5">0.1UF</text>
<text x="100.8" y="30.4">C281</text>
<text x="100.8" y="33.5">0.1UF</text>
<text x="106.9" y="30.4">C264</text>
<text x="106.9" y="33.5">0.1UF</text>
<text x="113" y="30.4">C265</text>
<text x="113" y="33.5">0.1UF</text>
<text x="119.1" y="30.4">C287</text>
<text x="119.1" y="33.5">0.1UF</text>
<text x="96.3" y="38">R210</text>
<text x="175.5" y="41.1">R570</text>
<text x="186.2" y="41.1">33</text>
<text x="102.4" y="42.6">10</text>
<text x="110" y="42.6">C276</text>
<text x="110" y="47.2">10UF/6.3V</text>
<text x="119.9" y="44.1">C272</text>
<text x="120.6" y="46.6">0.1UF</text>
<text x="175.5" y="47.2">R560</text>
<text x="186.2" y="47.2">33</text>
<text x="93.2" y="49.8">F3</text>
<text x="175.5" y="51.7">R563</text>
<text x="175.5" y="50.2">R562</text>
<text x="175.5" y="48.7">R561</text>
<text x="175.5" y="53.3">R564</text>
<text x="186.2" y="51.7">33</text>
<text x="186.2" y="50.2">33</text>
<text x="186.2" y="48.7">33</text>
<text x="186.2" y="53.3">33</text>
<text x="90.2" y="54.8">HCB1608K-121T25</text>
<text x="110" y="54.8">C259</text>
<text x="110" y="59.4">10UF/6.3V</text>
<text x="120.6" y="56.3">C263</text>
<text x="120.6" y="58.8">0.1UF</text>
<text x="175.5" y="56.3">R565</text>
<text x="186.2" y="56.3">33</text>
<text x="68.8" y="65">R517</text>
<text x="71.9" y="60.5">R542</text>
<text x="78" y="60.9">10K</text>
<text x="68.8" y="71.6">220</text>
<text x="79.5" y="70">Q57</text>
<text x="85.6" y="67">2N3904</text>
<text x="111.2" y="71.6">27PF</text>
<text x="111.5" y="66.6">C764</text>
<text x="172.9" y="71.7">*4P2RX33</text>
<text x="174.3" y="67">4P2RX33</text>
<text x="187.7" y="71.6">RP131</text>
<text x="188" y="67">RP132</text>
<text x="88.6" y="74.6">R544</text>
<text x="90.2" y="77.7">1K</text>
<text x="100.8" y="77.7">1K</text>
<text x="101.6" y="74.6">R545</text>
<text x="111.5" y="74.2">C765</text>
<text x="121.4" y="73.1">X1</text>
<text x="122.2" y="75.5">14.31M</text>
<text x="174.3" y="76.1">4P2RX33</text>
<text x="188" y="76.1">RP130</text>
<text x="111.5" y="79.2">27PF</text>
<text x="175.5" y="82.2">R572</text>
<text x="175.5" y="80.7">R571</text>
<text x="175.5" y="83.7">R573</text>
<text x="186.2" y="82.2">33</text>
<text x="186.2" y="80.7">33</text>
<text x="186.2" y="83.7">33</text>
<text x="114.6" y="88.3">R547</text>
<text x="114.6" y="89.8">R546</text>
<text x="125.2" y="88.3">1K</text>
<text x="125.2" y="89.8">1K</text>
<text x="175.5" y="89.8">R529</text>
<text x="186.2" y="89.8">33</text>
<text x="106.9" y="95.9">R543</text>
<text x="106.9" y="94.4">R558</text>
<text x="114.6" y="91.4">R557</text>
<text x="117.6" y="95.9">33</text>
<text x="117.6" y="94.4">33</text>
<text x="125.2" y="91.4">1K</text>
<text x="175.5" y="94.4">R569</text>
<text x="175.5" y="91.4">R530</text>
<text x="175.5" y="95.9">R559</text>
<text x="186.2" y="94.4">33</text>
<text x="186.2" y="91.4">33</text>
<text x="186.2" y="95.9">33</text>
<text x="174" y="99">*4P2RX33</text>
<text x="186.2" y="99">RP133</text>
<text x="168.7" y="112.7">R531</text>
<text x="137.4" y="115.8">U39</text>
<text x="137.4" y="117.3">ICS952618</text>
<text x="169.4" y="115.2">475</text>
<text x="172" y="115.2">1%</text>
<text x="81" y="150.8">C763</text>
<text x="81" y="153.9">10PF</text>
<text x="87.1" y="150.8">C762</text>
<text x="87.1" y="153.9">10FP</text>
<text x="93.2" y="150.8">C761</text>
<text x="93.2" y="153.9">10PF</text>
<text x="99.3" y="150.8">C703</text>
<text x="99.3" y="153.9">10PF</text>
<text x="105.4" y="150.8">C702</text>
<text x="105.4" y="153.9">10PF</text>
<text x="143.5" y="155.4">R533</text>
<text x="151.1" y="155.4">R532</text>
<text x="159.5" y="155.4">R537</text>
<text x="167.1" y="155.4">R536</text>
<text x="174.8" y="155.4">R539</text>
<text x="182.4" y="155.4">R538</text>
<text x="190" y="155.4">R535</text>
<text x="197.6" y="155.4">R534</text>
<text x="143.5" y="158.4">49.9</text>
<text x="146.4" y="158.4">1%</text>
<text x="151.1" y="158.4">49.9</text>
<text x="154.1" y="158.4">1%</text>
<text x="158.7" y="158.4">49.9</text>
<text x="161.7" y="158.4">1%</text>
<text x="166.4" y="158.4">49.9</text>
<text x="169.3" y="158.4">1%</text>
<text x="174" y="158.4">49.9</text>
<text x="176.9" y="158.4">1%</text>
<text x="181.6" y="158.4">49.9</text>
<text x="184.5" y="158.4">1%</text>
<text x="189.2" y="158.4">49.9</text>
<text x="192.2" y="158.4">1%</text>
<text x="196.8" y="158.4">49.9</text>
<text x="199.8" y="158.4">1%</text>
</g>
<g font-size="1.4" fill="#00f">
<text x="64.7" y="32">+</text>
<text x="72.3" y="32">+</text>
<text x="108.9" y="44.2">+</text>
<text x="108.9" y="56.4">+</text>
</g>
<g font-size="1.4" fill="#f00">
<text x="119.1" y="39.6">VCC48</text>
<text x="164.7" y="41.1">PCI_F0</text>
<text x="193.8" y="41.1">PCLKICH</text>
<text x="209.4" y="41.8">PCLKICH</text>
<text x="216.6" y="41.8">[15]</text>
<text x="164.7" y="42.6">PCI_F1</text>
<text x="164.7" y="44.1">PCI_F2</text>
<text x="164.7" y="47.2">PCICKA</text>
<text x="193.8" y="47.2">PCLKPCM</text>
<text x="209.4" y="47.9">PCLKPCM [18]</text>
<text x="120.6" y="51.7">VCCA</text>
<text x="164.7" y="48.7">PCICKB</text>
<text x="164.7" y="50.2">PCICKC</text>
<text x="164.7" y="51.7">PCICKD</text>
<text x="164.7" y="53.3">PCICKE</text>
<text x="193.8" y="48.7">PCLKSIO</text>
<text x="193.8" y="50.2">PCLKH8</text>
<text x="193.8" y="53.3">PCLKLAN</text>
<text x="193.8" y="51.7">PCLK1394</text>
<text x="209.4" y="52.5">PCLK1394 [19]</text>
<text x="209.4" y="51">PCLKH8</text>
<text x="209.4" y="49.5">PCLKSIO</text>
<text x="216.6" y="51">[22]</text>
<text x="216.6" y="49.5">[21]</text>
<text x="164.7" y="54.8">PCICKF</text>
<text x="164.8" y="56.3">PCKSIO</text>
<text x="193.8" y="56.3">PCLKMINI</text>
<text x="209.4" y="57.1">PCLKMINI</text>
<text x="209.4" y="54">PCLKLAN</text>
<text x="216.6" y="54">[20]</text>
<text x="217" y="57.1">[24]</text>
<text x="128.3" y="62.4">Z0401</text>
<text x="164.7" y="65.5">CPUCLK0-</text>
<text x="164.7" y="63.9">CPUCLK0</text>
<text x="195.3" y="65.5">GMCHCLK#</text>
<text x="195.3" y="63.9">GMCHCLK</text>
<text x="209.4" y="64.7">GMCHCLK</text>
<text x="217.2" y="64.7">[5]</text>
<text x="74.9" y="67">Z0404 B</text>
<text x="128.3" y="68.5">Z0402</text>
<text x="164.7" y="68.5">CPUCLK1</text>
<text x="164.7" y="70">CPUCLK1-</text>
<text x="195.3" y="68.5">ITPCLK</text>
<text x="195.3" y="70">ITPCLK#</text>
<text x="209.4" y="66.2">GMCHCLK#</text>
<text x="209.4" y="69.3">ITPCLK</text>
<text x="209.4" y="70.8">ITPCLK#</text>
<text x="216.6" y="69.3">[2]</text>
<text x="216.6" y="70.8">[2]</text>
<text x="218" y="66.2">[5]</text>
<text x="128.3" y="76.1">Z0403</text>
<text x="164.7" y="74.6">CPUCLK2-</text>
<text x="164.7" y="73.1">CPUCLK2</text>
<text x="195.3" y="73.1">CPUCLK</text>
<text x="195.3" y="74.6">CPUCLK#</text>
<text x="209.4" y="73.8">CPUCLK</text>
<text x="209.4" y="75.4">CPUCLK#</text>
<text x="216.7" y="73.8">[2]</text>
<text x="216.8" y="75.4">[2]</text>
<text x="69.9" y="83">[2,5]</text>
<text x="73.7" y="83">FSA</text>
<text x="108.5" y="82.2">FSA</text>
<text x="108.5" y="83.7">FSB</text>
<text x="164.7" y="83.7">3V663</text>
<text x="164.7" y="82.2">3V662</text>
<text x="164.7" y="80.7">3V661</text>
<text x="164.7" y="79.2">3V660</text>
<text x="193.8" y="82.2">ICHCLK66</text>
<text x="193.8" y="83.7">AGPCLK66</text>
<text x="193.8" y="80.7">MCHCLK66</text>
<text x="209.4" y="81.5">MCHCLK66</text>
<text x="209.4" y="83">ICHCLK66</text>
<text x="217.1" y="83">[14]</text>
<text x="217.7" y="81.5">[5]</text>
<text x="69.9" y="84.5">[2,5]</text>
<text x="73.7" y="84.5">FSB</text>
<text x="128.3" y="88.3">Z0405</text>
<text x="128.3" y="89.8">Z0406</text>
<text x="164.7" y="85.3">3V664</text>
<text x="164.7" y="89.8">DOT</text>
<text x="193.8" y="89.8">SIOCLK48</text>
<text x="209.4" y="84.5">AGPCLK66 [10]</text>
<text x="67.9" y="95.2">[8,9,14]</text>
<text x="73.7" y="95.2">SMBCLK</text>
<text x="89.6" y="95.9">SMBDATA</text>
<text x="90.2" y="94.4">SMBCLK</text>
<text x="124.5" y="95.9">SDAT</text>
<text x="124.5" y="94.4">SCLK</text>
<text x="128.3" y="91.4">Z0407</text>
<text x="164.7" y="94.4">REF0</text>
<text x="164.7" y="91.4">FS4</text>
<text x="164.7" y="95.9">REF1</text>
<text x="193.8" y="91.4">USBCLK48</text>
<text x="193.8" y="94.4">CODECCLK14</text>
<text x="193.8" y="95.9">ICHCLK14</text>
<text x="209.4" y="90.6">SIOCLK48</text>
<text x="209.4" y="92.1">USBCLK48</text>
<text x="209.4" y="95.2">CODECCLK14</text>
<text x="217" y="90.6">[21]</text>
<text x="217.4" y="92.1">[14]</text>
<text x="219.7" y="95.2">[23]</text>
<text x="67.9" y="96.7">[8,9,14]</text>
<text x="73.7" y="96.7">SMBDATA</text>
<text x="164.7" y="100.5">SRCCLK1</text>
<text x="193.8" y="100.5">ICHCLK100</text>
<text x="209.4" y="101.3">ICHCLK100</text>
<text x="209.4" y="96.7">ICHCLK14</text>
<text x="217.1" y="96.7">[14]</text>
<text x="217.8" y="101.3">[14]</text>
<text x="164.7" y="102">SRCCLK1-</text>
<text x="193.8" y="102">ICHCLK100#</text>
<text x="209.4" y="102.8">ICHCLK100#</text>
<text x="218.6" y="102.8">[14]</text>
<text x="163.3" y="108.1">Z0408</text>
<text x="71.9" y="141.7">DOT</text>
<text x="71.9" y="143.2">FS4</text>
<text x="134.4" y="141.7">ITPCLK#</text>
<text x="134.4" y="140.1">ITPCLK</text>
<text x="134.4" y="143.2">ICHCLK100</text>
<text x="71.9" y="147.8">3V663</text>
<text x="71.9" y="146.2">3V662</text>
<text x="71.9" y="144.7">3V661</text>
<text x="134.4" y="146.2">GMCHCLK</text>
<text x="134.4" y="144.7">ICHCLK100#</text>
<text x="134.4" y="149.3">CPUCLK</text>
<text x="134.4" y="147.8">GMCHCLK#</text>
<text x="134.4" y="150.8">CPUCLK#</text>
</g>
<g font-size="1.4" fill="#004080">
<text x="136.7" y="40.5">VDD_REF</text>
<text x="136.7" y="43.5">VDD_PCI2</text>
<text x="136.7" y="42">VDD_PCI1</text>
<text x="136.7" y="46.6">VDD_48</text>
<text x="136.7" y="45.1">VDD_3V66</text>
<text x="153.4" y="42">PCIF_0</text>
<text x="153.4" y="43.5">PCIF_1</text>
<text x="153.4" y="45.1">PCIF_2</text>
<text x="136.7" y="51.2">VDD_CPU2</text>
<text x="136.7" y="49.6">VDD_CPU1</text>
<text x="136.7" y="48.1">VDD_SRC</text>
<text x="154.3" y="48.1">PCI_0</text>
<text x="154.3" y="49.6">PCI_1</text>
<text x="154.3" y="52.7">PCI_3</text>
<text x="154.3" y="51.2">PCI_2</text>
<text x="136.7" y="57.2">VDD_A</text>
<text x="154.3" y="54.2">PCI_4</text>
<text x="154.3" y="55.7">PCI_5</text>
<text x="154.3" y="57.2">PCI_6</text>
<text x="136.7" y="63.3">VTT_PWRGD#</text>
<text x="153.6" y="64.9">CPU_0</text>
<text x="136.7" y="69.4">XIN</text>
<text x="152.8" y="66.4">CPU_0#</text>
<text x="152.8" y="71">CPU_1#</text>
<text x="153.6" y="69.4">CPU_1</text>
<text x="136.7" y="77.1">XOUT</text>
<text x="152.8" y="75.5">CPU_2#</text>
<text x="153.6" y="74">CPU_2</text>
<text x="136.7" y="83.2">FS_A</text>
<text x="153.2" y="80.1">3V66_0</text>
<text x="153.2" y="81.6">3V66_1</text>
<text x="153.2" y="83.2">3V66_2</text>
<text x="136.7" y="89.3">PCI_STP#</text>
<text x="136.7" y="84.7">FS_B</text>
<text x="150" y="86.2">3V66_4/VCH</text>
<text x="153.2" y="84.7">3V66_3</text>
<text x="136.7" y="95.3">SCL</text>
<text x="136.7" y="92.3">PWRDWN#</text>
<text x="136.7" y="90.8">CPU_STP</text>
<text x="152.9" y="92.3">USB_48</text>
<text x="152.9" y="90.8">DOT_48</text>
<text x="153.8" y="95.3">REF_0</text>
<text x="136.7" y="96.9">SDA</text>
<text x="136.7" y="99.9">VSS_REF</text>
<text x="136.7" y="101.4">VSS_PCI</text>
<text x="153.8" y="96.9">REF_1</text>
<text x="155.1" y="101.4">SRC</text>
<text x="136.7" y="107.5">VSS_SRC</text>
<text x="136.7" y="106">VSS_48</text>
<text x="136.7" y="103">VSS_PCI1</text>
<text x="136.7" y="104.5">VSS_3V66</text>
<text x="154.3" y="103">SRC#</text>
<text x="136.7" y="110.6">VSS_IREF</text>
<text x="136.7" y="112.1">VSS_A</text>
<text x="136.7" y="109.1">VSS_CPU</text>
<text x="155" y="109.1">IREF</text>
</g>
<g font-size="1.1">
<text x="35" y="7.4">5</text>
<text x="89.2" y="7.4">4</text>
<text x="143.4" y="7.4">3</text>
<text x="197.7" y="7.4">2</text>
<text x="252" y="7.4">1</text>
<text x="6.8" y="32.5">D</text>
<text x="279.6" y="32.5">D</text>
<text x="6.8" y="80.1">C</text>
<text x="279.6" y="80.1">C</text>
<text x="6.8" y="127.8">B</text>
<text x="279.6" y="127.8">B</text>
<text x="6.8" y="175.4">A</text>
<text x="279.6" y="175.4">A</text>
<text x="35" y="199.4">5</text>
<text x="89.2" y="199.4">4</text>
<text x="143.4" y="199.4">3</text>
<text x="197.7" y="199.4">2</text>
<text x="252" y="199.4">1</text>
</g>
</svg>
